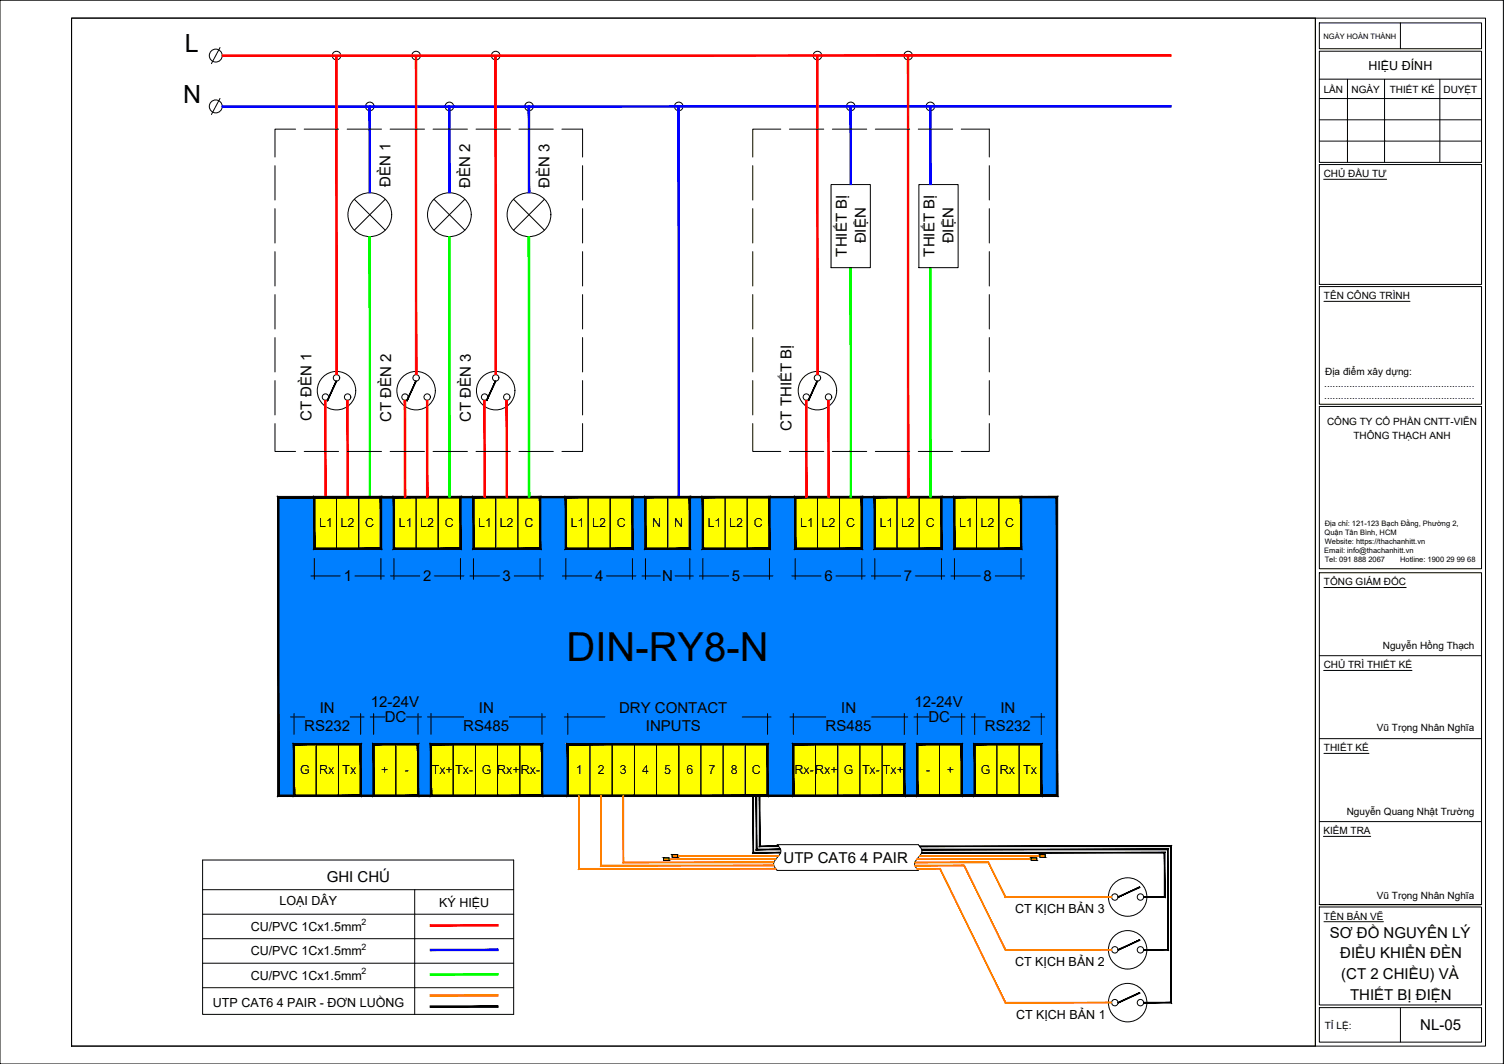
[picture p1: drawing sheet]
<svg xmlns="http://www.w3.org/2000/svg" width="420mm" height="297mm" viewBox="0 0 420 297" stroke-linecap="round" stroke-linejoin="round" font-family="sans-serif">
<!-- layer: 0 -->
<g fill="#007fff" stroke="#007fff" stroke-width=".28">
<path d="M77.7 138.8l217.6 83.4v-83.4zM77.7 138.8l217.6 83.4h-217.6z"/>
<path d="M169.2 196.1v8.1l38-8.1zM169.2 204.2l38-8.1v8.1z"/>
<path d="M85.3 196.1v8.1l12.3-8.1zM85.3 204.2l12.3-8.1v8.1z"/>
<path d="M129.8 196.1v8.1l12.3-8.1zM129.8 204.2l12.3-8.1v8.1z"/>
<path d="M104.1 194.5v3l13-3zM104.1 197.5l13-3v3z"/>
<path d="M107.8 198.6v3.1l5.6-3.1zM107.8 201.7l5.6-3.1v3.1z"/>
<path d="M275.5 196.1v8.1l12.2-8.1zM275.5 204.2l12.2-8.1v8.1z"/>
<path d="M231 196.1v8.1l12.3-8.1zM231 204.2l12.3-8.1v8.1z"/>
<path d="M255.9 194.5v3l13.1-3zM255.9 197.5l13.1-3v3z"/>
<path d="M259.7 198.6v3.1l5.5-3.1zM259.7 201.7l5.5-3.1v3.1z"/>
<path d="M95.3 159.3v3l3.6-3zM95.3 162.3l3.6-3v3z"/>
<path d="M117.5 159.3v3l3.7-3zM117.5 162.3l3.7-3v3z"/>
<path d="M139.7 159.3v3l3.7-3zM139.7 162.3l3.7-3v3z"/>
<path d="M165.5 159.3v3l3.7-3zM165.5 162.3l3.7-3v3z"/>
<path d="M184.7 159.3v3l3.7-3zM184.7 162.3l3.7-3v3z"/>
<path d="M203.8 159.3v3l3.7-3zM203.8 162.3l3.7-3v3z"/>
<path d="M229.6 159.3v3l3.7-3zM229.6 162.3l3.7-3v3z"/>
<path d="M251.9 159.3v3l3.6-3zM251.9 162.3l3.6-3v3z"/>
<path d="M274.1 159.3v3l3.7-3zM274.1 162.3l3.7-3v3z"/>
</g>
<g fill="#ff0" stroke="#ff0" stroke-width=".28">
<path d="M158.6 207.8l55.8 14.4v-14.4zM158.6 207.8l55.8 14.4h-55.8z"/>
<path d="M120.4 207.8l31 14.4v-14.4zM120.4 207.8l31 14.4h-31z"/>
<path d="M221.6 207.8l31 14.4v-14.4zM221.6 207.8l31 14.4h-31z"/>
<path d="M87.8 138.8l18.6 14.4v-14.4zM87.8 138.8l18.6 14.4h-18.6z"/>
<path d="M110 138.8l18.6 14.4v-14.4zM110 138.8l18.6 14.4h-18.6z"/>
<path d="M132.3 138.8l18.6 14.4v-14.4zM132.3 138.8l18.6 14.4h-18.6z"/>
<path d="M158.1 138.8l18.6 14.4v-14.4zM158.1 138.8l18.6 14.4h-18.6z"/>
<path d="M196.4 138.8l18.5 14.4v-14.4zM196.4 138.8l18.5 14.4h-18.5z"/>
<path d="M222.2 138.8l18.6 14.4v-14.4zM222.2 138.8l18.6 14.4h-18.6z"/>
<path d="M244.4 138.8l18.6 14.4v-14.4zM244.4 138.8l18.6 14.4h-18.6z"/>
<path d="M266.6 138.8l18.6 14.4v-14.4zM266.6 138.8l18.6 14.4h-18.6z"/>
<path d="M82.1 207.8l18.6 14.4v-14.4zM82.1 207.8l18.6 14.4h-18.6z"/>
<path d="M272.3 207.8l18.6 14.4v-14.4zM272.3 207.8l18.6 14.4h-18.6z"/>
<path d="M104.4 207.8l12.4 14.4v-14.4zM104.4 207.8l12.4 14.4h-12.4z"/>
<path d="M180.3 138.8l12.4 14.4v-14.4zM180.3 138.8l12.4 14.4h-12.4z"/>
<path d="M256.3 207.8l12.4 14.4v-14.4zM256.3 207.8l12.4 14.4h-12.4z"/>
</g>
<g fill="none" stroke="#000" stroke-width=".28">
<path d="M0 .1h420v296.9h-420zM20 5.1h395v286.9h-395zM20 5.1h347.5v286.9h-347.5zM61.5 13.3l-2.4 4.5M367.5 5.1v286.9M368.6 14.3h45.3v31h-45.3zM368.6 6.4h45.3v7.2h-45.3zM391.2 6.4v7.2M61.5 27.5l-2.4 4.5M82.6 36.1h-5.8v7.7M85 36.1h9.6M97 36.1h9.6"/>
<path d="M109 36.1h9.6M121 36.1h9.6M133 36.1h9.6M145 36.1h9.6M157 36.1h5.8v7.7M218.1 36.1h-7.8v7.7M220.5 36.1h9.6M232.5 36.1h9.6M244.5 36.1h9.6M256.5 36.1h9.6M268.5 36.1h7.9v7.7M368.6 22.1h45.3"/>
<path d="M368.6 27.5h45.3M368.6 33.5h45.3M368.6 39.4h45.3M376.4 22.1v23.2M386.8 22.1v23.2M402.2 22.1v23.2M76.8 46.2v9.6M76.8 58.2v9.6M99 55.6l8.6 8.7M107.6 55.6l-8.6 8.7M121.2 55.6l8.7 8.7M129.9 55.6l-8.7 8.7"/>
<path d="M143.4 55.6l8.7 8.7M152.1 55.6l-8.7 8.7M162.8 46.2v9.6M162.8 58.2v9.6M210.3 46.2v9.6M210.3 58.2v9.6M232.2 51.5h10.9v23.2h-10.9zM256.7 51.5h11v23.2h-11zM276.4 46.2v9.6M276.4 58.2v9.6M368.6 45.9h45.3v33.5h-45.3zM369.8 50.1h17.6"/>
<path d="M76.8 70.2v9.6M162.8 70.2v9.6M210.3 70.2v9.6M276.4 70.2v9.6M76.8 82.2v9.6M76.8 94.2v9.6M162.8 82.2v9.6M162.8 94.2v9.6M210.3 82.2v9.6M210.3 94.2v9.6M276.4 82.2v9.6M276.4 94.2v9.6"/>
<path d="M368.6 80h45.3v32.9h-45.3zM369.9 84.1h24M76.8 106.2v9.6M76.8 118.2v7.8h5.8M162.8 118.2v7.8h-5.8M162.8 106.2v9.6M210.3 106.2v9.6M210.3 118.2v7.8h7.8M276.4 118.2v7.8h-7.9M276.4 106.2v9.6M368.6 113.5h45.3v45.3h-45.3zM85 126h9.6"/>
<path d="M87.8 138.8h6.2v14.4h-6.2zM94 138.8h6.2v14.4h-6.2zM97 126h9.6M100.2 138.8h6.2v14.4h-6.2zM109 126h9.6M110 138.8h6.2v14.4h-6.2zM116.2 138.8h6.2v14.4h-6.2zM121 126h9.6M122.4 138.8h6.2v14.4h-6.2zM132.3 138.8h6.2v14.4h-6.2zM133 126h9.6M138.5 138.8h6.2v14.4h-6.2z"/>
<path d="M144.7 138.8h6.2v14.4h-6.2zM145 126h9.6M158.1 138.8h6.2v14.4h-6.2zM164.3 138.8h6.2v14.4h-6.2zM170.5 138.8h6.2v14.4h-6.2zM180.3 138.8h6.2v14.4h-6.2zM186.5 138.8h6.2v14.4h-6.2zM196.4 138.8h6.2v14.4h-6.2zM202.6 138.8h6.2v14.4h-6.2zM208.8 138.8h6.1v14.4h-6.1zM220.5 126h9.6M222.2 138.8h6.2v14.4h-6.2z"/>
<path d="M228.4 138.8h6.2v14.4h-6.2zM232.5 126h9.6M234.6 138.8h6.2v14.4h-6.2zM244.4 138.8h6.2v14.4h-6.2zM244.5 126h9.6M250.6 138.8h6.2v14.4h-6.2zM256.5 126h9.6M256.8 138.8h6.2v14.4h-6.2zM266.6 138.8h6.2v14.4h-6.2zM272.8 138.8h6.2v14.4h-6.2zM279 138.8h6.2v14.4h-6.2zM87.8 155.9v5.8"/>
<path d="M106.4 155.9v5.8M110 155.9v5.8M128.6 155.9v5.8M132.3 155.9v5.8M150.9 155.9v5.8M158.1 155.9v5.8M176.7 155.9v5.8M180.3 155.9v5.8M192.7 155.9v5.8M196.4 155.9v5.8M214.9 155.9v5.8M222.2 155.9v5.8"/>
<path d="M240.8 155.9v5.8M244.4 155.9v5.8M263 155.9v5.8M266.6 155.9v5.8M285.2 155.9v5.8M368.6 159.9h45.3v92.6h-45.3zM86.8 160.8h20.6M109.1 160.8h20.5M131.3 160.8h20.5M157.1 160.8h20.5M179.4 160.8h14.3M195.4 160.8h20.5"/>
<path d="M221.2 160.8h20.5M243.4 160.8h20.5M265.7 160.8h20.5M369.9 164h22.9M82.1 199.2v5.8M100.7 199.2v5.8M104.4 199.2v5.8M116.8 199.2v5.8M120.4 199.2v5.8M151.4 199.2v5.8M158.6 199.2v5.8M214.4 199.2v5.8"/>
<path d="M221.6 199.2v5.8M252.6 199.2v5.8M256.3 199.2v5.8M268.7 199.2v5.8M272.3 199.2v5.8M290.9 199.2v5.8M368.6 183.1h45.3M369.8 187.2h24.7M81.2 200.2h20.5M82.1 207.8h6.2v14.4h-6.2zM88.3 207.8h6.2v14.4h-6.2zM94.5 207.8h6.2v14.4h-6.2z"/>
<path d="M103.4 200.2h14.3M104.4 207.8h6.2v14.4h-6.2zM110.6 207.8h6.2v14.4h-6.2zM119.4 200.2h33M120.4 207.8h6.2v14.4h-6.2zM126.6 207.8h6.2v14.4h-6.2zM132.8 207.8h6.2v14.4h-6.2zM139 207.8h6.2v14.4h-6.2zM145.2 207.8h6.2v14.4h-6.2zM157.7 200.2h57.7M158.6 207.8h6.2v14.4h-6.2zM164.8 207.8h6.2v14.4h-6.2z"/>
<path d="M171 207.8h6.2v14.4h-6.2zM177.2 207.8h6.2v14.4h-6.2zM183.4 207.8h6.2v14.4h-6.2zM189.6 207.8h6.2v14.4h-6.2zM195.8 207.8h6.2v14.4h-6.2zM202 207.8h6.2v14.4h-6.2zM208.2 207.8h6.2v14.4h-6.2zM220.7 200.2h32.9M221.6 207.8h6.2v14.4h-6.2zM227.8 207.8h6.2v14.4h-6.2zM234 207.8h6.2v14.4h-6.2zM240.2 207.8h6.2v14.4h-6.2z"/>
<path d="M246.4 207.8h6.2v14.4h-6.2zM255.3 200.2h14.3M256.3 207.8h6.2v14.4h-6.2zM262.5 207.8h6.2v14.4h-6.2zM271.3 200.2h20.6M272.3 207.8h6.2v14.4h-6.2zM278.5 207.8h6.2v14.4h-6.2zM284.7 207.8h6.2v14.4h-6.2zM368.6 206.2h45.3M369.9 210.3h12.5M106.6 222.2h53.8M185.4 239.5h1.5v.7h-1.5z"/>
<path d="M187.8 238.6h1.5v.7h-1.5zM208.9 222.2h4.8M217.1 235.8h39.4a2.09 2.09 0 0 1 0 3.6 2.09 2.09 0 0 0 0 3.6h-39.4a2.1 2.1 0 0 1 0-3.6 2.09 2.09 0 0 0 0-3.6zM288.1 239.5h1.5v.7h-1.5zM290.5 238.6h1.5v.7h-1.5zM368.6 229.4h45.3M369.7 233.5h13.2M56.6 240.1h86.9v43.1h-86.9zM56.6 248.4h86.9M56.6 255.2h86.9M115.9 248.4v34.8M368.6 253.2h45.3v27.4h-45.3z"/>
<path d="M368.6 252.5h45.3M369.9 257.3h16.6M56.6 262.1h86.9M56.6 268.9h86.9M56.6 275.7h86.9M368.6 281.3h45.3v9.6h-45.3zM391.2 281.3v9.6"/>
<circle cx="60.3" cy="15.5" r="1.8"/>
<circle cx="94" cy="15.5" r="1.2"/>
<circle cx="116.2" cy="15.5" r="1.2"/>
<circle cx="138.5" cy="15.5" r="1.2"/>
<circle cx="228.4" cy="15.5" r="1.2"/>
<circle cx="253.7" cy="15.5" r="1.2"/>
<circle cx="60.3" cy="29.7" r="1.8"/>
<circle cx="103.3" cy="29.7" r="1.2"/>
<circle cx="125.5" cy="29.7" r="1.2"/>
<circle cx="147.8" cy="29.7" r="1.2"/>
<circle cx="189.6" cy="29.7" r="1.2"/>
<circle cx="237.7" cy="29.7" r="1.2"/>
<circle cx="259.9" cy="29.7" r="1.2"/>
<circle cx="103.3" cy="59.9" r="6.1"/>
<circle cx="125.5" cy="59.9" r="6.1"/>
<circle cx="147.8" cy="59.9" r="6.1"/>
<circle cx="90.9" cy="110.9" r=".89"/>
<circle cx="94" cy="109.1" r="5.4"/>
<circle cx="94" cy="105.5" r=".89"/>
<circle cx="97.1" cy="110.9" r=".89"/>
<circle cx="113.1" cy="110.9" r=".89"/>
<circle cx="116.2" cy="109.1" r="5.4"/>
<circle cx="116.2" cy="105.5" r=".89"/>
<circle cx="119.3" cy="110.9" r=".89"/>
<circle cx="135.4" cy="110.9" r=".89"/>
<circle cx="138.5" cy="109.1" r="5.4"/>
<circle cx="138.5" cy="105.5" r=".89"/>
<circle cx="141.6" cy="110.9" r=".89"/>
<circle cx="225.3" cy="110.9" r=".89"/>
<circle cx="228.4" cy="109.1" r="5.4"/>
<circle cx="228.4" cy="105.5" r=".89"/>
<circle cx="231.5" cy="110.9" r=".89"/>
<circle cx="311.4" cy="250.4" r=".89"/>
<circle cx="315" cy="250.4" r="5.4"/>
<circle cx="318.6" cy="250.4" r=".89"/>
<circle cx="311.4" cy="279.9" r=".89"/>
<circle cx="311.4" cy="265.2" r=".89"/>
<circle cx="315" cy="279.9" r="5.4"/>
<circle cx="315" cy="265.2" r="5.4"/>
<circle cx="318.6" cy="279.9" r=".89"/>
<circle cx="318.6" cy="265.2" r=".89"/>
</g>
<g fill="#000" stroke="#000" stroke-width=".28">
<path d="M93.9 106.3l-2.4 5.7 2.6-5.6zM93.9 106.3l-2.4 5.7-.2-.1z"/>
<path d="M116.2 106.3l-2.5 5.7 2.6-5.6zM116.2 106.3l-2.5 5.7-.2-.1z"/>
<path d="M138.4 106.3l-2.4 5.6 2.6-5.5zM138.4 106.3l-2.4 5.6-.2-.1z"/>
<path d="M228.3 106.3l-2.4 5.6 2.5-5.5zM228.3 106.3l-2.4 5.6-.2-.1z"/>
<path d="M77.6 138.6l.3 .4 217.6-.4zM77.9 139l217.6-.4-.4 .4zM295.5 138.6l-.4 .4 .4 83.4zM295.1 139l.4 83.4-.4-.4zM77.6 222.4h217.9l-.4-.4zM77.9 222h217.2l-217.5 .4zM77.6 138.6v83.8l.3-.4zM77.6 138.6l.3 .4v83z"/>
<path d="M87.6 138.6l.4 .4 18.6-.4zM88 139l18.6-.4-.4 .4zM106.6 138.6l-.4 .4 .4 14.4zM106.2 139l.4 14.4-.4-.4zM87.6 153.4h19l-.4-.4zM87.6 153.4l.4-.4h18.2zM87.6 138.6v14.8l.4-.4zM87.6 138.6l.4 .4v14z"/>
<path d="M109.8 138.6l.4 .4 18.6-.4zM110.2 139l18.6-.4-.4 .4zM128.8 138.6l-.4 .4 .4 14.4zM128.4 139l.4 14.4-.4-.4zM109.8 153.4h19l-.4-.4zM110.2 153h18.2l-18.6 .4zM109.8 138.6v14.8l.4-.4zM109.8 138.6l.4 .4v14z"/>
<path d="M132.1 138.6l.4 .4 18.6-.4zM132.5 139l18.6-.4-.4 .4zM151.1 138.6l-.4 .4 .4 14.4zM150.7 139l.4 14.4-.4-.4zM132.1 153.4h19l-.4-.4zM132.5 153h18.2l-18.6 .4zM132.1 138.6v14.8l.4-.4zM132.1 138.6l.4 .4v14z"/>
<path d="M157.9 138.6l.4 .4 18.6-.4zM158.3 139l18.6-.4-.4 .4zM176.9 138.6l-.4 .4 .4 14.4zM176.5 139l.4 14.4-.4-.4zM157.9 153.4h19l-.4-.4zM157.9 153.4l.4-.4h18.2zM157.9 138.6v14.8l.4-.4zM157.9 138.6l.4 .4v14z"/>
<path d="M180.1 138.6l.4 .4 12.4-.4zM180.5 139l12.4-.4-.4 .4zM192.9 138.6l-.4 .4 .4 14.4zM192.5 139l.4 14.4-.4-.4zM180.1 153.4h12.8l-.4-.4zM180.1 153.4l.4-.4h12zM180.1 138.6v14.8l.4-.4zM180.1 138.6l.4 .4v14z"/>
<path d="M196.2 138.6l.4 .4 18.5-.4zM196.6 139l18.5-.4-.4 .4zM215.1 138.6l-.4 .4 .4 14.4zM214.7 139l.4 14.4-.4-.4zM196.2 153.4h18.9l-.4-.4zM196.2 153.4l.4-.4h18.1zM196.2 138.6v14.8l.4-.4zM196.2 138.6l.4 .4v14z"/>
<path d="M222 138.6l.4 .4 18.6-.4zM222.4 139l18.6-.4-.4 .4zM241 138.6l-.4 .4 .4 14.4zM240.6 139l.4 14.4-.4-.4zM222 153.4h19l-.4-.4zM222 153.4l.4-.4h18.2zM222 138.6v14.8l.4-.4zM222 138.6l.4 .4v14z"/>
<path d="M244.2 138.6l.4 .4 18.6-.4zM244.6 139l18.6-.4-.4 .4zM263.2 138.6l-.4 .4 .4 14.4zM262.8 139l.4 14.4-.4-.4zM244.2 153.4h19l-.4-.4zM244.2 153.4l.4-.4h18.2zM244.2 138.6v14.8l.4-.4zM244.2 138.6l.4 .4v14z"/>
<path d="M266.4 138.6l.4 .4 18.6-.4zM266.8 139l18.6-.4-.4 .4zM285.4 138.6l-.4 .4 .4 14.4zM285 139l.4 14.4-.4-.4zM266.4 153.4h19l-.4-.4zM266.4 153.4l.4-.4h18.2zM266.4 138.6v14.8l.4-.4zM266.4 138.6l.4 .4v14z"/>
<path d="M81.9 207.6l.4 .4 18.6-.4zM82.3 208l18.6-.4-.4 .4zM100.5 208l.4 14.4v-14.8zM100.5 208l.4 14.4-.4-.4zM81.9 222.4h19l-.4-.4zM81.9 222.4l.4-.4h18.2zM81.9 207.6v14.8l.4-.4zM81.9 207.6l.4 .4v14z"/>
<path d="M104.2 207.6l.4 .4 12.4-.4zM104.6 208l12.4-.4-.4 .4zM116.6 208l.4 14.4v-14.8zM116.6 208l.4 14.4-.4-.4zM104.2 222.4h12.8l-.4-.4zM104.2 222.4l.4-.4h12zM104.2 207.6v14.8l.4-.4zM104.2 207.6l.4 .4v14z"/>
<path d="M120.2 207.6l.4 .4 31-.4zM120.6 208l31-.4-.4 .4zM151.6 207.6l-.4 .4 .4 14.4zM151.2 208l.4 14.4-.4-.4zM120.2 222.4h31.4l-.4-.4zM120.2 222.4l.4-.4h30.6zM120.2 207.6v14.8l.4-.4zM120.2 207.6l.4 .4v14z"/>
<path d="M158.4 207.6l.4 .4 55.8-.4zM158.8 208l55.8-.4-.4 .4zM214.2 208l.4 14.4v-14.8zM214.2 208l.4 14.4-.4-.4zM158.4 222.4h56.2l-.4-.4zM158.4 222.4l.4-.4h55.4zM158.4 207.6v14.8l.4-.4zM158.4 207.6l.4 .4v14z"/>
<path d="M221.4 207.6l.4 .4 31-.4zM221.8 208l31-.4-.4 .4zM252.4 208l.4 14.4v-14.8zM252.4 208l.4 14.4-.4-.4zM221.4 222.4h31.4l-.4-.4zM221.4 222.4l.4-.4h30.6zM221.4 207.6v14.8l.4-.4zM221.4 207.6l.4 .4v14z"/>
<path d="M256.1 207.6l.4 .4 12.4-.4zM256.5 208l12.4-.4-.4 .4zM268.5 208l.4 14.4v-14.8zM268.5 208l.4 14.4-.4-.4zM256.1 222.4h12.8l-.4-.4zM256.1 222.4l.4-.4h12zM256.1 207.6v14.8l.4-.4zM256.1 207.6l.4 .4v14z"/>
<path d="M272.1 207.6l.4 .4 18.6-.4zM272.5 208l18.6-.4-.4 .4zM290.7 208l.4 14.4v-14.8zM290.7 208l.4 14.4-.4-.4zM272.1 222.4h19l-.4-.4zM272.1 222.4l.4-.4h18.2zM272.1 207.6v14.8l.4-.4zM272.1 207.6l.4 .4v14z"/>
<path d="M185.4 239.5l1.5 .7v-.7zM185.4 239.5l1.5 .7h-1.5z"/>
<path d="M187.8 238.6l1.5 .7v-.7zM187.8 238.6l1.5 .7h-1.5z"/>
<path d="M212.1 236.4h5.4v-.2zM212.3 236.2h5.2l-5.4 .2zM212.1 222.2v14.2l.2-.2zM212.1 222.2h.2v14z"/>
<path d="M210.3 238.2h7.8v-.2zM210.5 238h7.6l-7.8 .2zM210.3 222.2v16l.2-.2zM210.3 222.2h.2v15.8z"/>
<path d="M211.2 237.3h6.9v-.2zM211.4 237.1h6.7l-6.9 .2zM211.2 222.2v15.1l.2-.2zM211.2 222.2h.2v14.9z"/>
<path d="M288.1 239.5l1.5 .7v-.7zM288.1 239.5l1.5 .7h-1.5z"/>
<path d="M290.5 238.6l1.5 .7v-.7zM290.5 238.6l1.5 .7h-1.5z"/>
<path d="M312.3 250.3l.1 .2 6-2.9zM312.4 250.5l6-2.9 .1 .2z"/>
<path d="M319.5 250.3v.2l5.8-.2zM319.5 250.5l5.8-.2 .2 .2zM325.3 238.2v12.1l.2 .2zM325.3 238.2l.2-.2v12.5zM257.5 238.2h67.8l.2-.2zM257.5 238h68l-68 .2z"/>
<path d="M312.3 279.8l.1 .2 6-2.9zM312.4 280l6-2.9 .1 .2z"/>
<path d="M312.3 265.1l.1 .2 6-3zM312.4 265.3l6-3 .1 .2z"/>
<path d="M319.5 265.1v.2l6.7-.2zM319.5 265.3l6.7-.2 .2 .2zM326.2 237.3v27.8l.2 .2zM326.2 237.3l.2-.2v28.2zM257.5 237.3h68.7l.2-.2zM257.5 237.1h68.9l-68.9 .2z"/>
<path d="M319.5 279.8v.2l7.6-.2zM319.5 280l7.6-.2 .2 .2zM327.1 236.4v43.4l.2 .2zM327.1 236.4l.2-.2v43.8zM256.9 236.4h70.2l.2-.2zM256.9 236.2h70.4l-70.4 .2z"/>
<path d="M120.2 280.8v.4l18.9-.4zM120.2 281.2l18.9-.4v.4z"/>
</g>
<g fill="#f00" stroke="#f00" stroke-width=".28">
<path d="M62.1 15.3v.4l265.1-.4zM62.1 15.7l265.1-.4v.4z"/>
<path d="M93.8 15.5v89.1h.4zM93.8 15.5h.4v89.1z"/>
<path d="M96.9 111.8v27h.4zM96.9 111.8h.4v27z"/>
<path d="M90.7 111.8v27h.4zM90.7 111.8h.4v27z"/>
<path d="M116 15.5v89.1h.4zM116 15.5h.4v89.1z"/>
<path d="M119.1 111.8v27h.4zM119.1 111.8h.4v27z"/>
<path d="M112.9 111.8v27h.4zM112.9 111.8h.4v27z"/>
<path d="M138.3 15.5v89.1h.4zM138.3 15.5h.4v89.1z"/>
<path d="M141.4 111.8v27h.4zM141.4 111.8h.4v27z"/>
<path d="M135.2 111.8v27h.4zM135.2 111.8h.4v27z"/>
<path d="M228.2 15.5v89.1h.4zM228.2 15.5h.4v89.1z"/>
<path d="M231.3 111.8v27h.4zM231.3 111.8h.4v27z"/>
<path d="M225.1 111.8v27h.4zM225.1 111.8h.4v27z"/>
<path d="M253.5 15.5v123.3h.4zM253.5 15.5h.4v123.3z"/>
<path d="M120.2 258.1v.4l18.9-.4zM120.2 258.5l18.9-.4v.4z"/>
</g>
<g fill="#00f" stroke="#00f" stroke-width=".28">
<path d="M62.1 29.5v.4l265.1-.4zM62.1 29.9l265.1-.4v.4z"/>
<path d="M189.4 29.7v109.1h.4zM189.4 29.7h.4v109.1z"/>
<path d="M103.1 29.7v24.1h.4zM103.1 29.7h.4v24.1z"/>
<path d="M125.3 29.7v24.1h.4zM125.3 29.7h.4v24.1z"/>
<path d="M147.6 29.7v24.1h.4zM147.6 29.7h.4v24.1z"/>
<path d="M237.5 29.7v21.8h.4zM237.5 29.7h.4v21.8z"/>
<path d="M259.7 29.7v21.8h.4zM259.7 29.7h.4v21.8z"/>
<path d="M120.2 265v.4l18.9-.4zM120.2 265.4l18.9-.4v.4z"/>
</g>
<g fill="#0f0" stroke="#0f0" stroke-width=".28">
<path d="M103.1 66.1l.4 72.7v-72.7zM103.1 66.1l.4 72.7h-.4z"/>
<path d="M125.3 66.1l.4 72.7v-72.7zM125.3 66.1l.4 72.7h-.4z"/>
<path d="M147.6 66.1l.4 72.7v-72.7zM147.6 66.1l.4 72.7h-.4z"/>
<path d="M237.5 74.7l.4 64.1v-64.1zM237.5 74.7l.4 64.1h-.4z"/>
<path d="M259.7 74.7l.4 64.1v-64.1zM259.7 74.7l.4 64.1h-.4z"/>
<path d="M120.2 271.8v.4l18.9-.4zM120.2 272.2l18.9-.4v.4z"/>
</g>
<g fill="#ff7f00" stroke="#ff7f00" stroke-width=".28">
<path d="M120.2 277.7v.4l18.9-.4zM120.2 278.1l18.9-.4v.4z"/>
<path d="M256.9 239.1h35.1v-.2zM256.9 238.9h35.1l-35.1 .2z"/>
<path d="M256.1 240h33.5v-.2zM256.1 239.8h33.5l-33.5 .2z"/>
<path d="M256.1 242.7h6.6v-.2zM256.1 242.5h6.6l-6.6 .2z"/>
<path d="M187.8 239.1h29.7v-.2zM187.8 238.9h29.7l-29.7 .2z"/>
<path d="M185.4 240h31.3v-.2zM185.4 239.8h31.3l-31.3 .2z"/>
<path d="M161.6 222.2l.2 20.3v-20.3zM161.6 222.2l.2 20.3-.2 .2zM161.8 242.5l-.2 .2 55.1-.2zM161.6 242.7l55.1-.2v.2z"/>
<path d="M167.8 222.2l.2 19.4v-19.4zM167.8 222.2l.2 19.4-.2 .2zM168 241.6l-.2 .2 48.4-.2zM167.8 241.8l48.4-.2v.2z"/>
<path d="M280.8 279.8v.2l29.7-.2zM280.8 280l29.7-.2v.2z"/>
<path d="M174 222.2l.2 18.5v-18.5zM174 222.2l.2 18.5-.2 .2zM174.2 240.7l-.2 .2 42.2-.2zM174 240.9l42.2-.2v.2z"/>
<path d="M262.6 242.6l18.3 37.3-18.2-37.4zM262.6 242.6l18.3 37.3-.1 .1z"/>
<path d="M255.6 241.6v.2l13.8-.2zM255.6 241.8l13.8-.2v.2z"/>
<path d="M269.3 241.7l11.6 23.4-11.4-23.5zM269.3 241.7l11.6 23.4-.1 .1z"/>
<path d="M280.8 265.1v.2l29.7-.2zM280.8 265.3l29.7-.2v.2z"/>
<path d="M255.6 240.7v.2l20.5-.2zM255.6 240.9l20.5-.2v.2z"/>
<path d="M276.1 240.8l4.8 9.5-4.7-9.6zM276.1 240.8l4.8 9.5-.1 .2zM280.9 250.3l-.1 .2 29.7-.2zM280.8 250.5l29.7-.2v.2z"/>
</g>
<path d="M280.8 265.2h.1" fill="none" stroke="#ff7f00" stroke-width=".28"/>
<text font-size="11.2" x="158.3" y="184.4">DIN-RY8-N</text>
<g font-size="7">
<text x="51.6" y="14.5">L</text>
<text x="51.2" y="28.8">N</text>
</g>
<g font-size="4.2">
<text x="109.1" y="52.2" transform="rotate(-90 109.1 52.2)">ĐÈN 1</text>
<text x="131.3" y="52.5" transform="rotate(-90 131.3 52.5)">ĐÈN 2</text>
<text x="153.5" y="52.5" transform="rotate(-90 153.5 52.5)">ĐÈN 3</text>
<text x="236.5" y="71.6" transform="rotate(-90 236.5 71.6)">THIẾT BỊ</text>
<text x="241.9" y="68" transform="rotate(-90 241.9 68)">ĐIỆN</text>
<text x="261" y="71.6" transform="rotate(-90 261 71.6)">THIẾT BỊ</text>
<text x="266.4" y="68" transform="rotate(-90 266.4 68)">ĐIỆN</text>
<text x="87" y="117.6" transform="rotate(-90 87 117.6)">CT ĐÈN 1</text>
<text x="109.3" y="117.8" transform="rotate(-90 109.3 117.8)">CT ĐÈN 2</text>
<text x="131.5" y="117.8" transform="rotate(-90 131.5 117.8)">CT ĐÈN 3</text>
<text x="221.1" y="120.2" transform="rotate(-90 221.1 120.2)">CT THIẾT BỊ</text>
<text x="96.1" y="162.3">1</text>
<text x="118.2" y="162.3">2</text>
<text x="140.4" y="162.3">3</text>
<text x="166.3" y="162.3">4</text>
<text x="185" y="162.3">N</text>
<text x="204.5" y="162.3">5</text>
<text x="230.3" y="162.3">6</text>
<text x="252.5" y="162.3">7</text>
<text x="274.8" y="162.3">8</text>
<text x="103.6" y="197.5">12-24V</text>
<text x="255.5" y="197.5">12-24V</text>
<text x="89.3" y="199.1">IN</text>
<text x="107.5" y="201.7">DC</text>
<text x="133.8" y="199.1">IN</text>
<text x="173" y="199.1">DRY CONTACT</text>
<text x="235" y="199.1">IN</text>
<text x="259.4" y="201.7">DC</text>
<text x="279.5" y="199.1">IN</text>
<text x="85" y="204.2">RS232</text>
<text x="129.4" y="204.2">RS485</text>
<text x="180.4" y="204.2">INPUTS</text>
<text x="230.6" y="204.2">RS485</text>
<text x="275.1" y="204.2">RS232</text>
<text x="218.9" y="240.9">UTP CAT6 4 PAIR</text>
<text x="91.3" y="246.1">GHI CHÚ</text>
<text x="371.5" y="261.8">SƠ ĐỒ NGUYÊN LÝ</text>
<text x="374.4" y="267.5">ĐIỂU KHIỂN ĐÈN</text>
<text x="374.7" y="273.3">(CT 2 CHIỀU) VÀ</text>
<text x="377.1" y="279.1">THIẾT BỊ ĐIỆN</text>
<text x="396.8" y="287.6">NL-05</text>
</g>
<g font-size="3.5">
<text x="382.3" y="19.5">HIỆU ĐÍNH</text>
<text x="89.2" y="147.2">L1 L2</text>
<text x="102" y="147.2">C</text>
<text x="111.4" y="147.2">L1 L2</text>
<text x="124.3" y="147.2">C</text>
<text x="133.6" y="147.2">L1 L2</text>
<text x="146.5" y="147.2">C</text>
<text x="159.4" y="147.2">L1 L2</text>
<text x="172.3" y="147.2">C</text>
<text x="182.2" y="147.2">N</text>
<text x="188.4" y="147.2">N</text>
<text x="197.7" y="147.2">L1 L2</text>
<text x="210.6" y="147.2">C</text>
<text x="223.5" y="147.2">L1 L2</text>
<text x="236.4" y="147.2">C</text>
<text x="245.7" y="147.2">L1 L2</text>
<text x="258.6" y="147.2">C</text>
<text x="268" y="147.2">L1 L2</text>
<text x="280.8" y="147.2">C</text>
<text x="83.9" y="216.2">G</text>
<text x="89.2" y="216.2">Rx Tx</text>
<text x="106.5" y="216.2">+</text>
<text x="113.1" y="216.2">-</text>
<text x="120.6" y="216.2">Tx+ Tx- G Rx+Rx-</text>
<text x="160.9" y="216.2">1</text>
<text x="167" y="216.2">2</text>
<text x="173.2" y="216.2">3</text>
<text x="179.4" y="216.2">4</text>
<text x="185.5" y="216.2">5</text>
<text x="191.8" y="216.2">6</text>
<text x="197.9" y="216.2">7</text>
<text x="204.2" y="216.2">8</text>
<text x="210" y="216.2">C</text>
<text x="221.9" y="216.2">Rx-Rx+</text>
<text x="235.8" y="216.2">G</text>
<text x="240.8" y="216.2">Tx-</text>
<text x="246.6" y="216.2">Tx+</text>
<text x="258.8" y="216.2">-</text>
<text x="264.5" y="216.2">+</text>
<text x="274" y="216.2">G</text>
<text x="279.3" y="216.2">Rx Tx</text>
<text x="78.1" y="252.8">LOẠI DÂY</text>
<text x="122.7" y="253.1">KÝ HIỆU</text>
<text x="283.6" y="254.9">CT KỊCH BẢN 3</text>
<text x="70" y="259.9">CU/PVC 1Cx1.5mm</text>
<text x="70" y="266.7">CU/PVC 1Cx1.5mm</text>
<text x="283.6" y="269.7">CT KỊCH BẢN 2</text>
<text x="70" y="273.6">CU/PVC 1Cx1.5mm</text>
<text x="59.5" y="281">UTP CAT6 4 PAIR - ĐƠN LUỒNG</text>
<text x="283.8" y="284.4">CT KỊCH BẢN 1</text>
</g>
<g font-size="2.8">
<text x="369.8" y="26.1">LẦN</text>
<text x="377.6" y="26">NGÀY</text>
<text x="388.3" y="26.1">THIẾT KẾ</text>
<text x="403.2" y="26">DUYỆT</text>
<text x="369.8" y="49.5">CHỦ ĐẦU TƯ</text>
<text x="369.9" y="83.5">TÊN CÔNG TRÌNH</text>
<text x="370.2" y="104.8">Địa điểm xây dựng:</text>
<text x="370" y="108.1">......................................................</text>
<text x="370" y="111.4">......................................................</text>
<text x="370.7" y="118.6">CÔNG TY CỔ PHẦN CNTT-VIỄN</text>
<text x="378.1" y="122.5">THÔNG THẠCH ANH</text>
<text x="369.9" y="163.4">TỔNG GIÁM ĐỐC</text>
<text x="386.3" y="181.2">Nguyễn Hồng Thạch</text>
<text x="369.8" y="186.6">CHỦ TRÌ THIẾT KẾ</text>
<text x="369.9" y="209.7">THIẾT KẾ</text>
<text x="384.7" y="204.1">Vũ Trọng Nhân Nghĩa</text>
<text x="376.2" y="227.4">Nguyễn Quang Nhật Trường</text>
<text x="369.7" y="232.9">KIỂM TRA</text>
<text x="384.7" y="251">Vũ Trọng Nhân Nghĩa</text>
<text x="369.9" y="256.7">TÊN BẢN VẼ</text>
<text x="370.1" y="287.1">TỈ LỆ:</text>
</g>
<g font-size="2.4">
<text x="101" y="258.3">2</text>
<text x="101" y="265.2">2</text>
<text x="101" y="272">2</text>
</g>
<g font-size="2.1">
<text x="369.7" y="10.9">NGÀY HOÀN THÀNH</text>
<text x="370" y="149.4">Quận Tân Bình, HCM</text>
<text x="370.1" y="146.9">Địa chỉ: 121-123 Bạch Đằng, Phường 2,</text>
<text x="370" y="154.4">Email: info@thachanhitt.vn</text>
<text x="370.1" y="151.9">Website: https://thachanhitt.vn</text>
<text x="370.1" y="157">Tel: 091 888 2067</text>
<text x="391.1" y="157">Hotline: 1900 29 99 68</text>
</g>
</svg>
